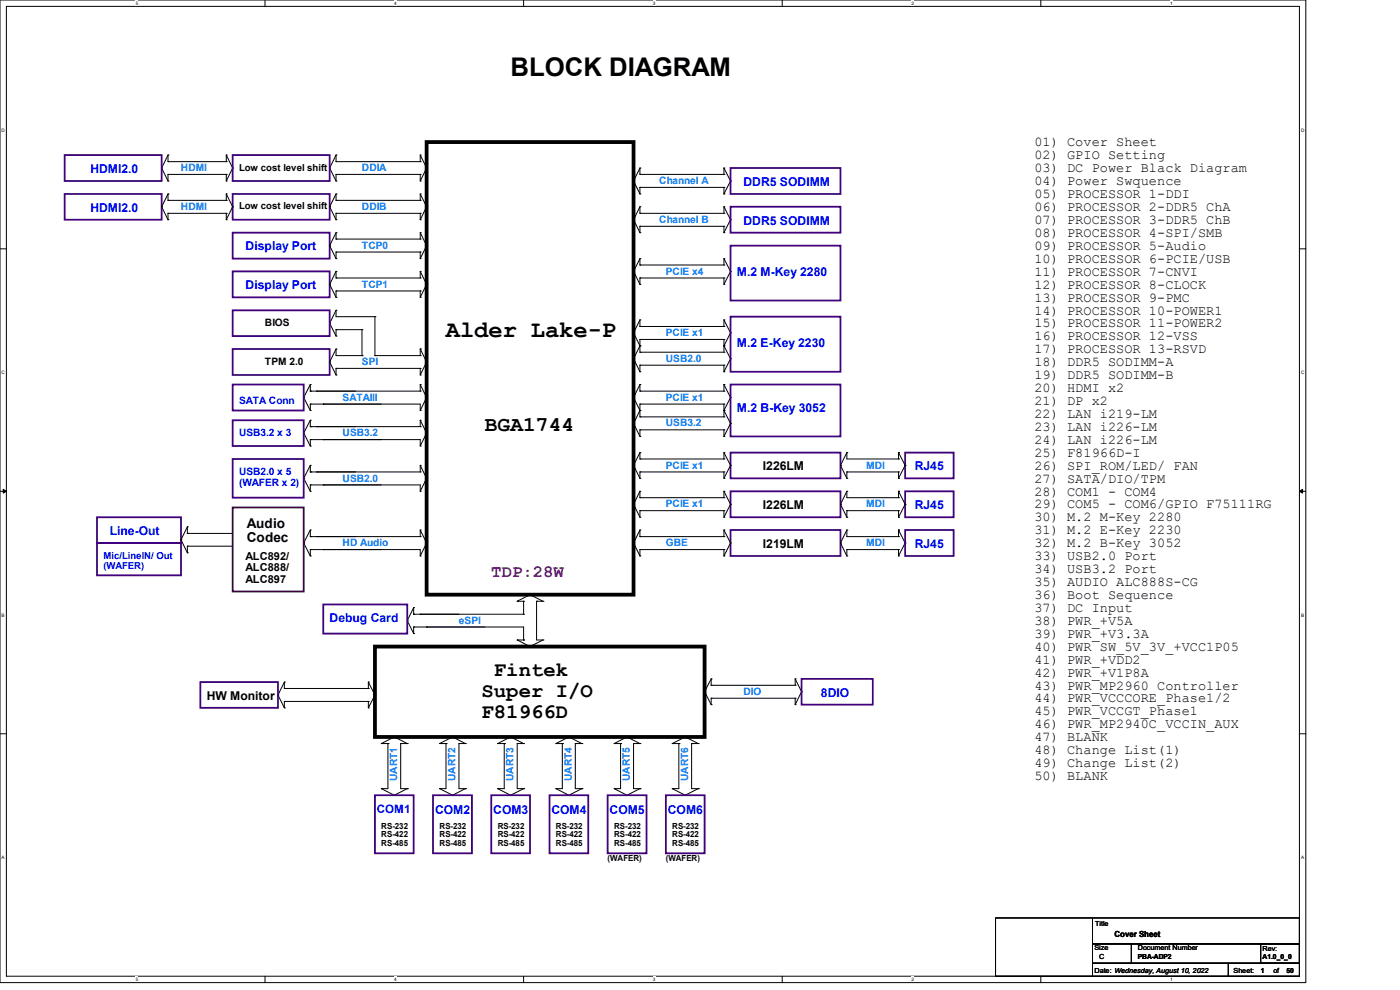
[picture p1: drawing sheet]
<svg xmlns="http://www.w3.org/2000/svg" width="297mm" height="210mm" viewBox="0 0 297 210" stroke-linecap="round" stroke-linejoin="round" font-family="sans-serif">
<path d="M0 0h277v208.4h-277zM1.4 1.4h274.3v205.7h-274.3z" fill="none" stroke="#000" stroke-width=".21"/>
<g fill="#fff">
<path d="M28.8 .1h.5v1.1h-.5z"/>
<path d="M28.8 207.2h.5v1.1h-.5z"/>
</g>
<path d="M56.2 0v1.4M56.2 207.1v1.3" fill="none" stroke="#000" stroke-width=".21"/>
<g fill="#fff">
<path d="M83.7 .1h.5v1.1h-.5z"/>
<path d="M83.7 207.2h.5v1.1h-.5z"/>
</g>
<path d="M111.1 0v1.4M111.1 207.1v1.3" fill="none" stroke="#000" stroke-width=".21"/>
<g fill="#fff">
<path d="M138.5 .1h.6v1.1h-.6z"/>
<path d="M138.5 207.2h.6v1.1h-.6z"/>
</g>
<path d="M165.9 0v1.4M165.9 207.1v1.3" fill="none" stroke="#000" stroke-width=".21"/>
<g fill="#fff">
<path d="M193.4 .1h.5v1.1h-.5z"/>
<path d="M193.4 207.2h.5v1.1h-.5z"/>
</g>
<path d="M220.8 0v1.4M220.8 207.1v1.3" fill="none" stroke="#000" stroke-width=".21"/>
<g fill="#fff">
<path d="M248.2 .1h.6v1.1h-.6z"/>
<path d="M248.2 207.2h.6v1.1h-.6z"/>
<path d="M.3 27.1h.8v1.1h-.8z"/>
<path d="M276 27.1h.7v1.1h-.7z"/>
<path d="M.3 78.5h.8v1.1h-.8z"/>
<path d="M276 78.5h.7v1.1h-.7z"/>
</g>
<path d="M0 52.8h1.4M275.7 52.8h1.3" fill="none" stroke="#000" stroke-width=".21"/>
<g fill="#fff">
<path d="M.3 129.9h.7v1.1h-.7z"/>
<path d="M276 129.9h.6v1.1h-.6z"/>
</g>
<path d="M0 104.2h1.4M275.7 104.2h1.3" fill="none" stroke="#000" stroke-width=".21"/>
<path d="M.7 103.8l.7 .4-.7 .4zM275.7 104.2l.7-.4v.8z" fill="#000" stroke="#000" stroke-width=".21"/>
<g fill="#fff">
<path d="M.3 181.4h.7v1.1h-.7z"/>
<path d="M276 181.4h.6v1.1h-.6z"/>
</g>
<g fill="none" stroke="#000" stroke-width=".21">
<path d="M34.3 35.6h.1M34.3 35.6l1.3 2.8M35.6 37h.1M35.6 38.4h.1M35.6 32.9h.1M35.6 34.3h.1M35.6 32.9v1.4M35.6 37v1.4M35.6 37h12.4M35.6 32.9l-1.3 2.7M35.6 34.3h12.4M48 37h.1"/>
<path d="M48 38.4h.1M48 34.3h.1M48 32.9h.1M48 32.9v1.4M48 37v1.4M48 32.9l1.4 2.7M49.4 35.6h.1M49.4 35.6l-1.4 2.8M69.9 35.6h.1M69.9 35.6l1.4 2.8M71.3 37h.1M71.3 38.4h.1"/>
<path d="M71.3 32.9h.1M71.3 34.3h.1M71.3 32.9v1.4M71.3 37v1.4M71.3 37h17.9M71.3 34.3h17.9M71.3 32.9l-1.4 2.7M89.2 37h.1M89.2 38.4h.1M89.2 34.3h.1M89.2 32.9h.1M89.2 32.9v1.4"/>
<path d="M89.2 37v1.4M89.2 32.9l1.3 2.7M90.5 35.6h.1M90.5 35.6l-1.3 2.8M134.4 38.4h.1M134.4 38.4l1.4 2.7M135.8 37h.1M135.8 35.6h.1M135.8 39.8h.1M135.8 35.6v1.4M135.8 39.8v1.3M135.8 37h17.8"/>
<path d="M135.8 39.8h17.8M135.8 35.6l-1.4 2.8M153.6 39.8h.1M153.6 37h.1M153.6 35.6h.1M153.6 35.6v1.4M153.6 39.8v1.3M153.6 35.6l1.4 2.8M155 38.4h.1M155 38.4l-1.4 2.7M34.3 43.9h.1M34.3 43.9l1.3 2.7"/>
<path d="M35.6 45.3h.1M35.6 46.6h.1M35.6 41.1h.1M35.6 42.5h.1M35.6 41.1v1.4M35.6 45.3v1.3M35.6 45.3h12.4M35.6 41.1l-1.3 2.8M35.6 42.5h12.4M48 45.3h.1M48 46.6h.1M48 42.5h.1"/>
<path d="M48 41.1h.1M48 41.1v1.4M48 45.3v1.3M48 41.1l1.4 2.8M49.4 43.9h.1M49.4 43.9l-1.4 2.7M69.9 52.1h.1M69.9 43.9h.1M69.9 52.1l1.4 2.8M69.9 43.9l1.4 2.7M71.3 53.5h.1M71.3 54.9h.1"/>
<path d="M71.3 49.4h.1M71.3 50.7h.1M71.3 57.6h.1M71.3 59h.1M71.3 45.3h.1M71.3 46.6h.1M71.3 41.1h.1M71.3 42.5h.1M71.3 59h17.9M71.3 41.1v1.4M71.3 45.3v1.3M71.3 49.4v1.3"/>
<path d="M71.3 53.5v1.4M71.3 57.6v1.4M71.3 45.3h17.9M71.3 42.5h17.9M71.3 53.5h17.9M71.3 49.4l-1.4 2.7M71.3 50.7h17.9M71.3 57.6l-1.4 2.7M71.3 41.1l-1.4 2.8M89.2 53.5h.1M89.2 54.9h.1M89.2 50.7h.1"/>
<path d="M89.2 49.4h.1M89.2 59h.1M89.2 57.6h.1M89.2 45.3h.1M89.2 46.6h.1M89.2 42.5h.1M89.2 41.1h.1M89.2 41.1v1.4M89.2 45.3v1.3M89.2 49.4v1.3M89.2 53.5v1.4M89.2 57.6v1.4"/>
<path d="M89.2 49.4l1.3 2.7M89.2 57.6l1.3 2.7M89.2 41.1l1.3 2.8M90.5 52.1h.1M90.5 43.9h.1M90.5 52.1l-1.3 2.8M90.5 43.9l-1.3 2.7M134.4 57.6h.1M134.4 46.6h.1M134.4 57.6l1.4 2.7M134.4 46.6l1.4 2.8M135.8 56.2h.1"/>
<path d="M135.8 54.9h.1M135.8 59h.1M135.8 45.3h.1M135.8 43.9h.1M135.8 48h.1M135.8 49.4h.1M135.8 41.1h.1M135.8 56.2h17.8M135.8 43.9v1.4M135.8 48v1.4M135.8 54.9v1.3M135.8 59v1.3"/>
<path d="M135.8 59h17.8M135.8 54.9l-1.4 2.7M135.8 45.3h17.8M135.8 48h17.8M135.8 43.9l-1.4 2.7M153.6 59h.1M153.6 54.9h.1M153.6 56.2h.1M153.6 48h.1M153.6 49.4h.1M153.6 45.3h.1M153.6 43.9h.1"/>
<path d="M153.6 41.1h.1M153.6 54.9l1.4 2.7M153.6 43.9v1.4M153.6 48v1.4M153.6 54.9v1.3M153.6 59v1.3M153.6 43.9l1.4 2.7M155 57.6h.1M155 46.6h.1M155 57.6l-1.4 2.7M155 46.6l-1.4 2.8M69.9 68.6h.1"/>
<path d="M69.9 76.8h.1M69.9 60.3h.1M69.9 68.6l1.4 2.7M69.9 76.8l1.4 2.7M69.9 60.3l1.4 2.8M71.3 65.8h.1M71.3 71.3h.1M71.3 69.9h.1M71.3 74h.1M71.3 79.5h.1M71.3 78.1h.1M71.3 61.7h.1"/>
<path d="M71.3 63.1h.1M71.3 61.7v1.4M71.3 65.8v1.4h8.2M71.3 69.9v1.4M71.3 74v1.4h5.5M71.3 78.1v1.4M71.3 65.8l-1.4 2.8M71.3 69.9h5.5M71.3 74l-1.4 2.8M71.3 78.1h17.9M71.3 61.7h17.9M76.8 69.9h.1"/>
<path d="M76.8 75.4h.1M76.8 69.9v5.5M79.5 67.2h.1M79.5 75.4h.1M79.5 75.4h9.7M79.5 67.2v8.2M89.2 79.5h.1M89.2 74h.1M89.2 78.1h.1M89.2 75.4h.1M89.2 61.7h.1M89.2 63.1h.1"/>
<path d="M89.2 61.7v1.4M89.2 74v1.4M89.2 78.1v1.4M89.2 74l1.3 2.8M90.5 76.8h.1M90.5 60.3h.1M90.5 76.8l-1.3 2.7M90.5 60.3l-1.3 2.8M134.4 70.6h.1M134.4 76.1h.1M134.4 70.6l1.4 2.8M134.4 76.1l1.4 2.8"/>
<path d="M135.8 60.3h.1M135.8 69.3h.1M135.8 67.9h.1M135.8 72h.1M135.8 73.4h.1M135.8 74.7h.1M135.8 77.5h.1M135.8 78.9h.1M135.8 67.9v1.4M135.8 72v2.7M135.8 77.5v1.4M135.8 69.3h17.8"/>
<path d="M135.8 72h17.8M135.8 67.9l-1.4 2.7M135.8 74.7h17.8M135.8 77.5h17.8M135.8 73.4l-1.4 2.7M153.6 60.3h.1M153.6 72h.1M153.6 67.9h.1M153.6 69.3h.1M153.6 73.4h.1M153.6 77.5h.1M153.6 74.7h.1"/>
<path d="M153.6 78.9h.1M153.6 67.9v1.4M153.6 72v2.7M153.6 77.5v1.4M153.6 67.9l1.4 2.7M153.6 73.4l1.4 2.7M155 70.6h.1M155 76.1h.1M155 70.6l-1.4 2.8M155 76.1l-1.4 2.8M64.4 84.3h.1M64.4 91.9h.1"/>
<path d="M64.4 84.3l1.4 2.8M64.4 91.9l1.4 2.7M65.8 85.7h.1M65.8 87.1h.1M65.8 81.6h.1M65.8 83h.1M65.8 98.7h.1M65.8 93.3h.1M65.8 94.6h.1M65.8 89.2h.1M65.8 90.5h.1M65.8 85.7h23.4v1.4"/>
<path d="M65.8 93.3h23.4v1.3M65.8 83h23.4M65.8 81.6v1.4M65.8 85.7v1.4M65.8 89.2v1.3M65.8 93.3v1.3M65.8 98.7v1.4M65.8 81.6l-1.4 2.7M65.8 98.7l-1.4 2.8M65.8 90.5h23.4M65.8 89.2l-1.4 2.7M67.2 83h.1"/>
<path d="M67.2 90.5h.1M68.6 85.7h.1M68.6 93.3h.1M89.2 90.5h.1M89.2 94.6h.1M89.2 87.1h.1M89.2 83h.1M89.2 81.6h.1M89.2 98.7h.1M89.2 89.2h.1M89.2 81.6v1.4M89.2 89.2v1.3"/>
<path d="M89.2 98.7v1.4M89.2 81.6l1.3 2.7M89.2 98.7l1.3 2.8M89.2 89.2l1.3 2.7M90.5 91.9h.1M90.5 84.3h.1M90.5 91.9l-1.3 2.7M90.5 84.3l-1.3 2.8M134.4 98.7h.1M134.4 84.3h.1M134.4 89.8h.1M134.4 98.7l1.4 2.8"/>
<path d="M134.4 84.3l1.4 2.8M134.4 89.8l1.4 2.8M135.8 97.4h.1M135.8 96h.1M135.8 83h.1M135.8 81.6h.1M135.8 85.7h.1M135.8 87.1h.1M135.8 88.4h.1M135.8 91.2h.1M135.8 92.6h.1M135.8 81.6v1.4"/>
<path d="M135.8 85.7v2.7M135.8 91.2v1.4M135.8 96v1.4M135.8 97.4h17.8M135.8 96l-1.4 2.7M135.8 83h17.8M135.8 85.7h17.8M135.8 81.6l-1.4 2.7M135.8 88.4h17.8M135.8 91.2h17.8M135.8 87.1l-1.4 2.7M153.6 96h.1"/>
<path d="M153.6 97.4h.1M153.6 85.7h.1M153.6 81.6h.1M153.6 83h.1M153.6 87.1h.1M153.6 91.2h.1M153.6 88.4h.1M153.6 92.6h.1M153.6 81.6v1.4M153.6 85.7v2.7M153.6 91.2v1.4M153.6 96v1.4"/>
<path d="M153.6 96l1.4 2.7M153.6 81.6l1.4 2.7M153.6 87.1l1.4 2.7M155 98.7h.1M155 84.3h.1M155 89.8h.1M155 98.7l-1.4 2.8M155 84.3l-1.4 2.8M155 89.8l-1.4 2.8M178.3 98.7h.1M178.3 98.7l1.4 2.8M179.7 96h.1"/>
<path d="M179.7 96v1.4h10.9M179.7 96l-1.4 2.7M190.6 97.4h.1M190.6 96h.1M190.6 96v1.4M190.6 96l1.4 2.7M192 98.7h.1M192 98.7l-1.4 2.8M38.4 114.5h.1M38.4 114.5l1.4 2.8M39.8 113.2h.1M39.8 115.9h.1"/>
<path d="M39.8 117.3h.1M39.8 111.8h.1M39.8 111.8v1.4M39.8 115.9v1.4M39.8 113.2h9.6M39.8 115.9h9.6M39.8 111.8l-1.4 2.7M64.4 115.2h.1M64.4 101.5h.1M64.4 115.2l1.4 2.7M64.4 101.5l1.4 2.7M65.8 116.6h.1"/>
<path d="M65.8 117.9h.1M65.8 112.4h.1M65.8 113.8h.1M65.8 102.9h.1M65.8 104.2h.1M65.8 100.1h.1M65.8 102.9h23.4v1.3M65.8 116.6h23.4v1.3M65.8 100.1h23.4M65.8 113.8h23.4M65.8 102.9v1.3M65.8 112.4v1.4"/>
<path d="M65.8 116.6v1.3M65.8 112.4l-1.4 2.8M67.2 113.8h.1M67.2 100.1h.1M68.6 116.6h.1M68.6 102.9h.1M89.2 117.9h.1M89.2 113.8h.1M89.2 112.4h.1M89.2 104.2h.1M89.2 100.1h.1M89.2 112.4v1.4"/>
<path d="M89.2 112.4l1.3 2.8M90.5 115.2h.1M90.5 101.5h.1M90.5 115.2l-1.3 2.7M90.5 101.5l-1.3 2.7M134.4 115.2h.1M134.4 107h.1M134.4 115.2l1.4 2.7M134.4 107l1.4 2.7M135.8 100.1h.1M135.8 101.5h.1M135.8 113.8h.1"/>
<path d="M135.8 112.4h.1M135.8 116.6h.1M135.8 117.9h.1M135.8 105.6h.1M135.8 104.2h.1M135.8 108.3h.1M135.8 109.7h.1M135.8 100.1v1.4M135.8 104.2v1.4M135.8 108.3v1.4M135.8 112.4v1.4M135.8 116.6v1.3"/>
<path d="M135.8 100.1h17.8M135.8 113.8h17.8M135.8 116.6h17.8M135.8 112.4l-1.4 2.8M135.8 105.6h17.8M135.8 108.3h17.8M135.8 104.2l-1.4 2.8M153.6 100.1h.1M153.6 101.5h.1M153.6 116.6h.1M153.6 112.4h.1M153.6 113.8h.1"/>
<path d="M153.6 117.9h.1M153.6 108.3h.1M153.6 104.2h.1M153.6 105.6h.1M153.6 109.7h.1M153.6 100.1v1.4M153.6 104.2v1.4M153.6 108.3v1.4M153.6 112.4v1.4M153.6 116.6v1.3M153.6 112.4l1.4 2.8M153.6 104.2l1.4 2.8"/>
<path d="M155 115.2h.1M155 107h.1M155 115.2l-1.4 2.7M155 107l-1.4 2.7M178.3 115.2h.1M178.3 107h.1M178.3 115.2l1.4 2.7M178.3 107l1.4 2.7M179.7 101.5h.1M179.7 100.1h.1M179.7 112.4h.1M179.7 117.9h.1"/>
<path d="M179.7 116.6h.1M179.7 104.2h.1M179.7 109.7h.1M179.7 108.3h.1M179.7 100.1v1.4M179.7 104.2v1.4h10.9M179.7 108.3v1.4M179.7 112.4v1.4h10.9M179.7 116.6v1.3M179.7 100.1h10.9M179.7 112.4l-1.4 2.8M179.7 116.6h10.9"/>
<path d="M179.7 104.2l-1.4 2.8M179.7 108.3h10.9M190.6 100.1h.1M190.6 101.5h.1M190.6 113.8h.1M190.6 116.6h.1M190.6 117.9h.1M190.6 112.4h.1M190.6 105.6h.1M190.6 108.3h.1M190.6 109.7h.1M190.6 104.2h.1"/>
<path d="M190.6 100.1v1.4M190.6 104.2v1.4M190.6 108.3v1.4M190.6 112.4v1.4M190.6 116.6v1.3M190.6 112.4l1.4 2.8M190.6 104.2l1.4 2.8M192 115.2h.1M192 107h.1M192 115.2l-1.4 2.7M192 107l-1.4 2.7M86.4 131.7h.1"/>
<path d="M86.4 131.7l1.4 2.7M87.8 133h.1M87.8 134.4h.1M87.8 128.9h.1M87.8 130.3h.1M87.8 133h23.3v2.8M87.8 130.3h23.3M87.8 128.9v1.4M87.8 133v1.4M87.8 128.9l-1.4 2.8M89.2 130.3h.1M90.5 133h.1"/>
<path d="M109.7 135.8h.1M109.7 127.6h.1M109.7 135.8h1.4M109.7 135.8l2.7 1.4M109.7 127.6h1.4M111.1 135.8h.1M111.1 130.3h.1M111.1 127.6h.1M111.1 127.6v2.7M112.4 137.2h.1M112.4 126.2h.1M112.4 126.2l-2.7 1.4"/>
<path d="M112.4 126.2l2.8 1.4M113.8 127.6h.1M113.8 127.6v8.2h1.4M113.8 127.6h1.4M115.2 135.8h.1M115.2 127.6h.1M115.2 135.8l-2.8 1.4M0 155.7h1.4M59 147.4h.1M59 147.4l1.3 2.8M60.3 146h.1M60.3 144.7h.1"/>
<path d="M60.3 148.8h.1M60.3 150.2h.1M60.3 146h17.8M60.3 144.7v1.3M60.3 148.8v1.4M60.3 148.8h17.8M60.3 144.7l-1.3 2.7M78.1 148.8h.1M78.1 150.2h.1M78.1 146h.1M78.1 144.7h.1M78.1 144.7v1.3"/>
<path d="M78.1 148.8v1.4M78.1 144.7l1.4 2.7M79.5 147.4h.1M79.5 147.4l-1.4 2.8M80.9 157.7h.1M80.9 157.7h1.4M82.3 157.7h.1M82.3 157.7v9.6h-1.4M83.7 156.3h.1M83.7 156.3l2.7 1.4M83.7 156.3l-2.8 1.4M85 157.7h.1"/>
<path d="M85 157.7h1.4M85 157.7v9.6h1.4M86.4 157.7h.1M93.3 157.7h.1M93.3 157.7h1.3M94.6 157.7h.1M94.6 157.7v9.6h-1.3M96 156.3h.1M96 156.3l-2.7 1.4M96 156.3l2.7 1.4M97.4 157.7h.1M97.4 157.7h1.3"/>
<path d="M97.4 157.7v9.6h1.3M98.7 157.7h.1M105.6 157.7h.1M105.6 157.7h1.4M107 157.7h.1M107 157.7v9.6h-1.4M108.3 156.3h.1M108.3 156.3l2.8 1.4M108.3 156.3l-2.7 1.4M109.7 157.7h.1M109.7 157.7h1.4M109.7 157.7v9.6h1.4"/>
<path d="M111.1 157.7h.1M117.9 157.7h.1M117.9 157.7h1.4M119.3 157.7h.1M119.3 157.7v9.6h-1.4M120.7 156.3h.1M120.7 156.3l-2.8 1.4M120.7 156.3l2.7 1.4M122 157.7h.1M122 157.7h1.4M122 157.7v9.6h1.4M123.4 157.7h.1"/>
<path d="M130.3 157.7h.1M130.3 157.7h1.4M131.7 157.7h.1M131.7 157.7v9.6h-1.4M133 156.3h.1M133 156.3l-2.7 1.4M133 156.3l2.8 1.4M134.4 157.7h.1M134.4 157.7h1.4M134.4 157.7v9.6h1.4M135.8 157.7h.1M142.6 157.7h.1"/>
<path d="M142.6 157.7h1.4M144 157.7h.1M144 157.7v9.6h-1.4M145.4 156.3h.1M145.4 156.3l-2.8 1.4M145.4 156.3l2.7 1.4M146.7 157.7h.1M146.7 157.7h1.4M146.7 157.7v9.6h1.4M148.1 157.7h.1M149.5 146.7h.1M149.5 146.7l1.4 2.8"/>
<path d="M150.9 145.4h.1M150.9 144h.1M150.9 148.1h.1M150.9 149.5h.1M150.9 145.4h17.8M150.9 144v1.4M150.9 148.1v1.4M150.9 148.1h17.8M150.9 144l-1.4 2.7M168.7 148.1h.1M168.7 149.5h.1M168.7 145.4h.1"/>
<path d="M168.7 144h.1M168.7 144v1.4M168.7 148.1v1.4M168.7 144l1.4 2.7M170.1 146.7h.1M170.1 146.7l-1.4 2.8M275.7 155.7h1.3M80.9 167.3h.1M80.9 167.3l2.8 1.4M83.7 168.7h.1M86.4 167.3h.1M86.4 167.3l-2.7 1.4"/>
<path d="M93.3 167.3h.1M93.3 167.3l2.7 1.4M96 168.7h.1M98.7 167.3h.1M98.7 167.3l-2.7 1.4M105.6 167.3h.1M105.6 167.3l2.7 1.4M108.3 168.7h.1M111.1 167.3h.1M111.1 167.3l-2.8 1.4M117.9 167.3h.1M117.9 167.3l2.8 1.4"/>
<path d="M120.7 168.7h.1M123.4 167.3h.1M123.4 167.3l-2.7 1.4M130.3 167.3h.1M130.3 167.3l2.7 1.4M133 168.7h.1M135.8 167.3h.1M135.8 167.3l-2.8 1.4M142.6 167.3h.1M142.6 167.3l2.8 1.4M145.4 168.7h.1M148.1 167.3h.1"/>
<path d="M148.1 167.3l-2.7 1.4M211.2 194.7h20.6v12.4h-20.6zM231.8 194.7h43.9v5.5h-43.9zM231.8 200.2h8.2v4.1h-8.2zM231.8 204.3h28.8v2.8h-28.8zM240 200.2h35.7v4.1h-35.7zM260.6 204.3h15.1v2.8h-15.1zM267.5 200.2h8.2v4.1h-8.2z"/>
</g>
<g fill="none" stroke="#400080" stroke-width=".38">
<path d="M13.7 32.9h20.6v5.5h-20.6zM49.4 32.9h20.5v5.5h-20.5zM155 35.6h23.3v5.5h-23.3zM13.7 41.1h20.6v5.5h-20.6zM49.4 41.1h20.5v5.5h-20.5zM49.4 49.4h20.5v5.5h-20.5zM49.4 57.6h20.5v5.5h-20.5zM155 52.1h23.3v11.7h-23.3zM155 43.9h23.3v5.5h-23.3zM49.4 74h20.5v5.5h-20.5zM49.4 65.8h20.5v5.5h-20.5zM155 67.2h23.3v11.7h-23.3z"/>
<path d="M49.4 81.6h15v5.5h-15zM49.4 97.4h15v8.2h-15zM49.4 89.2h15v5.4h-15zM155 96h23.3v5.5h-23.3zM155 81.6h23.3v11h-23.3zM192 96h10.3v5.5h-10.3zM20.6 109.7h17.8v5.5h-17.8zM20.6 115.2h17.8v6.8h-17.8zM155 112.4h23.3v5.5h-23.3zM155 104.2h23.3v5.5h-23.3zM192 112.4h10.3v5.5h-10.3zM192 104.2h10.3v5.5h-10.3z"/>
<path d="M68.6 128.2h17.8v6.2h-17.8zM42.5 144.7h16.5v5.5h-16.5zM170.1 144h15.1v5.5h-15.1zM79.5 168.7h8.3v12.3h-8.3zM91.9 168.7h8.2v12.3h-8.2zM104.2 168.7h8.2v12.3h-8.2zM116.6 168.7h8.2v12.3h-8.2zM128.9 168.7h8.3v12.3h-8.3zM141.3 168.7h8.2v12.3h-8.2z"/>
</g>
<path d="M90.5 30.1h43.9v96.1h-43.9zM79.5 137.2h70v19.1h-70z" fill="none" stroke="#000" stroke-width=".8"/>
<path d="M49.4 107.7h15v17.8h-15z" fill="none" stroke="#400040" stroke-width=".38"/>
<text font-size="5.5" x="108.3" y="16">BLOCK DIAGRAM</text>
<text font-size="5" x="94.6" y="71.4">Alder Lake-P</text>
<text font-size="4.5" x="102.9" y="91.5">BGA1744</text>
<g font-size="4.4">
<text x="104.8" y="143.5">Fintek</text>
<text x="102.2" y="147.9">Super I/O</text>
<text x="102.2" y="152.2">F81966D</text>
</g>
<text font-size="3.7" fill="#f00" x="104.2" y="122.3">TDP:28W</text>
<g font-size="2.9">
<text x="219.5" y="33.8">02) GPIO Setting</text>
<text x="219.5" y="31.1">01) Cover Sheet</text>
<text x="219.5" y="39.3">04) Power Swquence</text>
<text x="219.5" y="36.6">03) DC Power Black Diagram</text>
<text x="219.5" y="42">05) PROCESSOR 1-DDI</text>
<text x="219.5" y="44.8">06) PROCESSOR 2-DDR5 ChA</text>
<text x="219.5" y="47.5">07) PROCESSOR 3-DDR5 ChB</text>
<text x="219.5" y="53">09) PROCESSOR 5-Audio</text>
<text x="219.5" y="50.3">08) PROCESSOR 4-SPI/SMB</text>
<text x="219.5" y="58.5">11) PROCESSOR 7-CNVI</text>
<text x="219.5" y="55.8">10) PROCESSOR 6-PCIE/USB</text>
<text x="219.5" y="61.3">12) PROCESSOR 8-CLOCK</text>
<text x="219.5" y="64">13) PROCESSOR 9-PMC</text>
<text x="219.5" y="69.5">15) PROCESSOR 11-POWER2</text>
<text x="219.5" y="66.7">14) PROCESSOR 10-POWER1</text>
<text x="219.5" y="77.7">18) DDR5 SODIMM-A</text>
<text x="219.5" y="75">17) PROCESSOR 13-RSVD</text>
<text x="219.5" y="72.2">16) PROCESSOR 12-VSS</text>
<text x="219.5" y="80.4">19) DDR5 SODIMM-B</text>
<text x="219.5" y="83.2">20) HDMI x2</text>
<text x="219.5" y="85.9">21) DP x2</text>
<text x="219.5" y="88.7">22) LAN i219-LM</text>
<text x="219.5" y="94.1">24) LAN i226-LM</text>
<text x="219.5" y="91.4">23) LAN i226-LM</text>
<text x="219.5" y="96.9">25) F81966D-I</text>
<text x="219.5" y="99.7">26) SPI_ROM/LED/ FAN</text>
<text x="219.5" y="107.9">29) COM5 - COM6/GPIO F75111RG</text>
<text x="219.5" y="102.4">27) SATA/DIO/TPM</text>
<text x="219.5" y="105.2">28) COM1 - COM4</text>
<text x="52.4" y="112">Audio</text>
<text x="219.5" y="110.6">30) M.2 M-Key 2280</text>
<text x="219.5" y="113.4">31) M.2 E-Key 2230</text>
<text x="52.4" y="114.9">Codec</text>
<text x="219.5" y="118.9">33) USB2.0 Port</text>
<text x="219.5" y="116.1">32) M.2 B-Key 3052</text>
<text x="219.5" y="121.6">34) USB3.2 Port</text>
<text x="219.5" y="124.3">35) AUDIO ALC888S-CG</text>
<text x="219.5" y="129.8">37) DC Input</text>
<text x="219.5" y="127.1">36) Boot Sequence</text>
<text x="219.5" y="132.6">38) PWR_+V5A</text>
<text x="219.5" y="135.3">39) PWR_+V3.3A</text>
<text x="219.5" y="138">40) PWR SW_5V_3V_+VCC1P05</text>
<text x="219.5" y="140.8">41) PWR_+VDD2</text>
<text x="219.5" y="143.6">42) PWR_+V1P8A</text>
<text x="219.5" y="149">44) PWR_VCCCORE_Phase1/2</text>
<text x="219.5" y="146.3">43) PWR_MP2960 Controller</text>
<text x="219.5" y="154.5">46) PWR_MP2940C_VCCIN_AUX</text>
<text x="219.5" y="151.8">45) PWR_VCCGT_Phase1</text>
<text x="219.5" y="157.3">47) BLANK</text>
<text x="219.5" y="160">48) Change List(1)</text>
<text x="219.5" y="162.7">49) Change List(2)</text>
<text x="219.5" y="165.5">50) BLANK</text>
</g>
<g font-size="2.6" fill="#00f">
<text x="19.2" y="36.7">HDMI2.0</text>
<text x="157.7" y="39.4">DDR5 SODIMM</text>
<text x="19.2" y="44.9">HDMI2.0</text>
<text x="157.7" y="47.7">DDR5 SODIMM</text>
<text x="52.1" y="53.1">Display Port</text>
<text x="156.3" y="58.6">M.2 M-Key 2280</text>
<text x="52.1" y="61.4">Display Port</text>
<text x="156.3" y="73.7">M.2 E-Key 2230</text>
<text x="156.3" y="87.4">M.2 B-Key 3052</text>
<text x="194.1" y="99.8">RJ45</text>
<text x="194.1" y="108">RJ45</text>
<text x="23.3" y="113.5">Line-Out</text>
<text x="194.1" y="116.2">RJ45</text>
<text x="69.9" y="132">Debug Card</text>
<text x="174.2" y="147.8">8DIO</text>
<text x="92.3" y="172.6">COM2</text>
<text x="104.6" y="172.6">COM3</text>
<text x="117" y="172.6">COM4</text>
<text x="129.3" y="172.6">COM5</text>
<text x="141.7" y="172.6">COM6</text>
</g>
<g font-size="2.6">
<text x="161.8" y="99.8">I226LM</text>
<text x="161.8" y="108">I226LM</text>
<text x="161.8" y="116.2">I219LM</text>
<text x="43.9" y="148.5">HW Monitor</text>
</g>
<text font-size="2.5" fill="#00f" x="80" y="172.4">COM1</text>
<g font-size="2.3">
<text x="52.1" y="118.7">ALC892/</text>
<text x="52.1" y="121.2">ALC888/</text>
<text x="52.1" y="123.6">ALC897</text>
</g>
<g font-size="2.2" fill="#0080ff">
<text x="38.4" y="36.3">HDMI</text>
<text x="76.8" y="36.3">DDIA</text>
<text x="139.9" y="39">Channel A</text>
<text x="38.4" y="44.5">HDMI</text>
<text x="76.8" y="44.5">DDIB</text>
<text x="139.9" y="47.3">Channel B</text>
<text x="76.8" y="52.7">TCP0</text>
<text x="141.3" y="58.3">PCIE x4</text>
<text x="76.8" y="61">TCP1</text>
<text x="141.3" y="71.3">PCIE x1</text>
<text x="76.8" y="77.5">SPI</text>
<text x="141.3" y="76.8">USB2.0</text>
<text x="72.7" y="85">SATAIII</text>
<text x="141.3" y="85">PCIE x1</text>
<text x="72.7" y="92.5">USB3.2</text>
<text x="141.3" y="90.5">USB3.2</text>
<text x="141.3" y="99.4">PCIE x1</text>
<text x="183.8" y="99.4">MDI</text>
<text x="72.7" y="102.2">USB2.0</text>
<text x="141.3" y="107.6">PCIE x1</text>
<text x="183.8" y="107.6">MDI</text>
<text x="72.7" y="115.9">HD Audio</text>
<text x="141.3" y="115.9">GBE</text>
<text x="183.8" y="115.9">MDI</text>
<text x="97.4" y="132.3">eSPI</text>
<text x="157.7" y="147.4">DIO</text>
<text x="84.3" y="165.7" transform="rotate(-90 84.3 165.7)">UART1</text>
<text x="96.6" y="165.7" transform="rotate(-90 96.6 165.7)">UART2</text>
<text x="109" y="165.7" transform="rotate(-90 109 165.7)">UART3</text>
<text x="121.3" y="165.7" transform="rotate(-90 121.3 165.7)">UART4</text>
<text x="133.6" y="165.7" transform="rotate(-90 133.6 165.7)">UART5</text>
<text x="146" y="165.7" transform="rotate(-90 146 165.7)">UART6</text>
</g>
<g font-size="2.2">
<text x="56.2" y="69.2">BIOS</text>
<text x="56.2" y="77.5">TPM 2.0</text>
</g>
<g font-size="2.2" fill="#00f">
<text x="50.7" y="85.7">SATA Conn</text>
<text x="50.7" y="92.5">USB3.2 x 3</text>
<text x="50.7" y="100.8">USB2.0 x 5</text>
<text x="50.7" y="103">(WAFER x 2)</text>
</g>
<g font-size="2">
<text x="50.7" y="36.2">Low cost level shift</text>
<text x="50.7" y="44.4">Low cost level shift</text>
</g>
<g font-size="2" fill="#00f">
<text x="21.9" y="118.5">Mic/LineIN/ Out</text>
<text x="21.9" y="120.6">(WAFER)</text>
</g>
<g font-size="1.8">
<text x="80.9" y="175.8">RS-232</text>
<text x="80.9" y="177.6">RS-422</text>
<text x="80.9" y="179.5">RS-485</text>
<text x="93.3" y="175.8">RS-232</text>
<text x="93.3" y="177.6">RS-422</text>
<text x="93.3" y="179.5">RS-485</text>
<text x="105.6" y="175.8">RS-232</text>
<text x="105.6" y="177.6">RS-422</text>
<text x="105.6" y="179.5">RS-485</text>
<text x="117.9" y="175.8">RS-232</text>
<text x="117.9" y="177.6">RS-422</text>
<text x="117.9" y="179.5">RS-485</text>
<text x="130.3" y="175.8">RS-232</text>
<text x="130.3" y="177.6">RS-422</text>
<text x="130.3" y="179.5">RS-485</text>
<text x="142.6" y="175.8">RS-232</text>
<text x="142.6" y="177.6">RS-422</text>
<text x="142.6" y="179.5">RS-485</text>
<text x="128.9" y="182.7">(WAFER)</text>
<text x="141.3" y="182.7">(WAFER)</text>
<text x="236.4" y="198.7">Cover Sheet</text>
</g>
<g font-size="1.5">
<text x="232.3" y="196.4">Title</text>
<text x="232.2" y="201.6">Size</text>
<text x="233.2" y="203.4">C</text>
<text x="241.4" y="201.6">Document Number</text>
<text x="241.4" y="203.4">PBA-ADP2</text>
<text x="267.8" y="201.8">Rev:</text>
<text x="267.9" y="203.5">A1.0_0_0</text>
<text x="232.2" y="206.4">Date: Wednesday, August 10, 2022</text>
<text x="261.7" y="206.4">Sheet:</text>
<text x="267.5" y="206.4">1</text>
<text x="270.2" y="206.4">of</text>
<text x="272.9" y="206.4">50</text>
</g>
<g font-size="1">
<text x="28.8" y="1">5</text>
<text x="83.7" y="1">4</text>
<text x="138.5" y="1">3</text>
<text x="193.4" y="1">2</text>
<text x="248.2" y="1">1</text>
<text x=".3" y="27.9">D</text>
<text x="276" y="27.9">D</text>
<text x=".3" y="79.4">C</text>
<text x="276" y="79.4">C</text>
<text x=".3" y="130.8">B</text>
<text x="276" y="130.8">B</text>
<text x=".3" y="182.2">A</text>
<text x="276" y="182.2">A</text>
<text x="28.8" y="208.1">5</text>
<text x="83.7" y="208.1">4</text>
<text x="138.5" y="208.1">3</text>
<text x="193.4" y="208.1">2</text>
<text x="248.2" y="208.1">1</text>
</g>
</svg>
